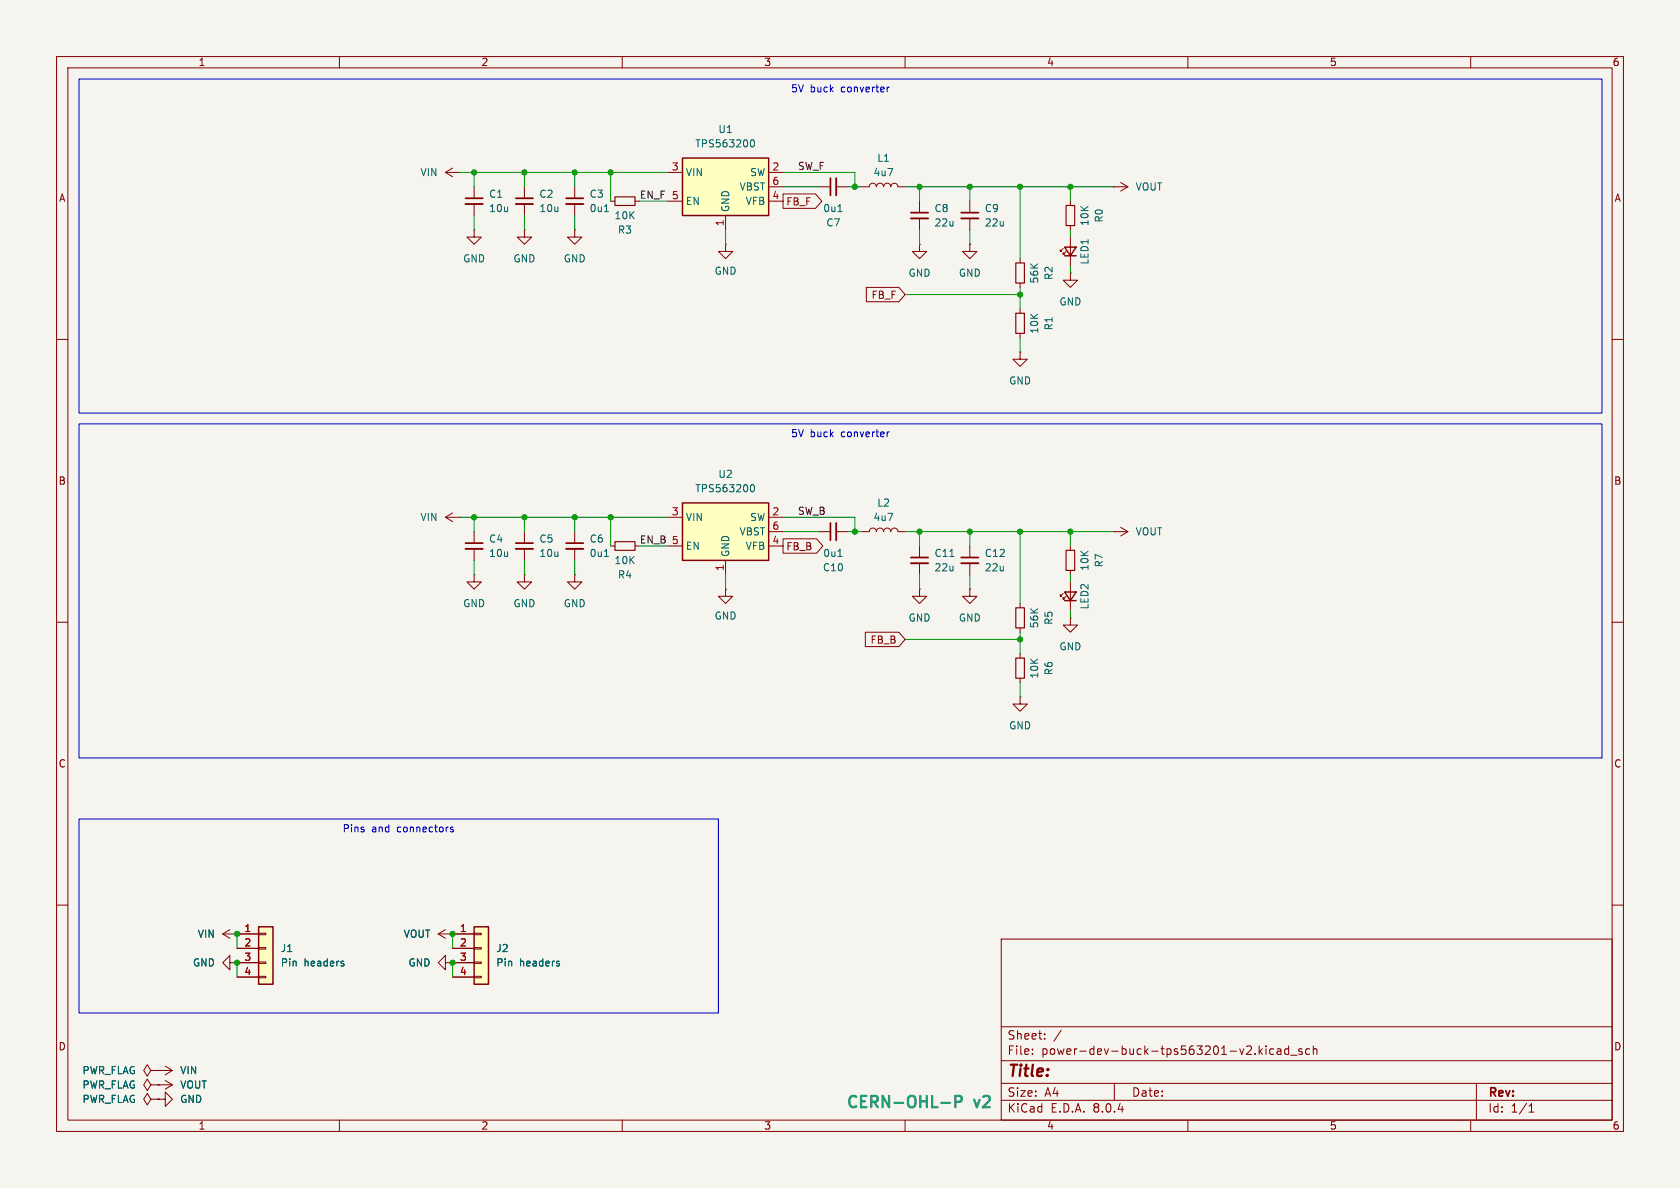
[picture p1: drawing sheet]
<svg xmlns="http://www.w3.org/2000/svg" width="297mm" height="210mm" viewBox="0 0 297 210" stroke-linecap="round" stroke-linejoin="round" font-family="sans-serif">
<path d="M0 0h297v210h-297z" fill="#f5f4ef" stroke="#f5f4ef" stroke-width=".18"/>
<g fill="none" stroke="#840000" stroke-width=".18">
<path d="M10 10h277v190h-277zM12 12h273v186h-273zM60 10v2M110 10v2M160 10v2M210 10v2M260 10v2M107.9 35.6h.8M112.3 35.6h.7M10 60h2M285 60h2M189.2 96.5v.8"/>
<path d="M10 110h2M128.3 104.1v1.3h1.2l-1.2 1.3-1.3-1.3h1.3M128.3 104.1h.1M188 104.9l-.5 .5v-.2v.2h.2M188.5 105.4l-.5 .5v-.2v.2h.2M189.2 109.2v1.3h1.3l-1.3 1.3-1.2-1.3h1.2M189.2 109.2h.1M189.2 100.8v.8M189.2 102.9v5.1M285 110h2M10 160h2M285 160h2"/>
<path d="M39.4 165.1h2.5M39.4 165.1l1.2 .8M40.6 164.3l-1.2 .8M41.9 165.1h.1M77.5 165.1h2.5M77.5 165.1l1.2 .8M78.7 164.3l-1.2 .8M80 165.1h.1M177 166h108v32h-108zM27.9 191.8h.1M27.9 191.8h2.6M29.2 191l1.3 .8"/>
<path d="M30.5 191.8l-1.3 .7M60 198v2M110 198v2M160 198v2M177 194.5h108M177 191.5h108M177 187.5h108M177 181.5h108M182.5 186.3v.1M182.5 185.5v.1M184.7 183.6v.1M184.7 182.8v.1"/>
<path d="M187.6 182.1l-1.3 2M197 191.5v3M210 198v2M222.7 185.8l.5 .6M223.2 185.4l-.6 .6M223.8 184.9v.1M223.8 185.4v1M225.2 185.5l-.5-.1-.2 .3v.4l.1 .2h.6M225.8 185.5h.6l.1 .9M226.5 185.8h-.5a.29 .29 0 0 0-.3 .3 .29 .29 0 0 0 .3 .3l.5-.1M227.8 185.5l-.4-.1-.3 .3v.4l.1 .2h.6M227.8 184.9v1.5"/>
<path d="M228.2 186.5h1.1M230.2 185.5l-.4-.1-.2 .2 .1 .2 .5 .2v.3h-.6M231.5 185.5l-.4-.1-.3 .3v.4l.2 .2h.5M232.2 185.5l.2-.1 .3 .1 .1 .9M232.2 184.9v1.5M260 198v2M261 191.5v6.5M270.3 196.6h.9M270.3 195.5l.4-.4v1.5"/>
</g>
<path d="M108.7 34.8h3.6v1.5h-3.6zM188.5 97.3h1.5v3.5h-1.5z" fill="none" stroke="#840000" stroke-width=".2"/>
<path d="M188.2 104.6h2l-1 1.6zM188.2 106.2h2" fill="none" stroke="#840000" stroke-width=".25"/>
<path d="M45.7 163.8h2.6v10.2h-2.6z" fill="#ffffc2"/>
<path d="M41.9 165.1h3.8M41.9 167.6h3.8M41.9 170.2h3.8M41.9 172.7h3.8M45.7 172.6h1.3v.2h-1.3zM45.7 170.1h1.3v.2h-1.3zM45.7 167.5h1.3v.3h-1.3zM45.7 165h1.3v.2h-1.3zM78.7 170.2v1.3l-1.2-1.3 1.2-1.3v1.3h1.3M80 170.2h.1" fill="none" stroke="#840000" stroke-width=".18"/>
<path d="M45.7 163.8h2.6v10.2h-2.6z" fill="none" stroke="#840000" stroke-width=".25"/>
<path d="M60.6 170.3l.2 .2-.2 .3M60.6 169.9l.2 .1" fill="none" stroke="#006464" stroke-width=".18"/>
<path d="M83.8 163.8h2.6v10.2h-2.6z" fill="#ffffc2"/>
<g fill="none" stroke="#840000" stroke-width=".18">
<path d="M78.7 30.5l1.3 .7M78.7 30.5h2.6M80 29.7l-1.3 .8M81.3 30.5h.1M83.8 33v2.1M83.8 36.1v2M92.7 33v2.1M92.7 36.1v2M101.6 33v2.1M101.6 36.1v2M144.8 33h2M147.8 33h2.1"/>
<path d="M152.4 33h1.3a.64 .64 0 0 1 .6-.6 .64 .64 0 0 1 .6 .6 .64 .64 0 0 1 .7-.6 .64 .64 0 0 1 .6 .6 .64 .64 0 0 1 .6-.6 .64 .64 0 0 1 .7 .6 .64 .64 0 0 1 .6-.6 .64 .64 0 0 1 .6 .6h1.3M162.6 35.6v2M162.6 38.6v2M171.4 35.6v2M171.4 38.6v2M189.2 35.6v.7M189.2 39.9v.7M196.8 33h.1M196.8 33h2.6M198.1 32.3l1.3 .7M199.4 33l-1.3 .8M83.8 40.6v1.3h1.3l-1.3 1.3-1.3-1.3h1.3"/>
<path d="M83.8 40.6h.1M92.7 40.6v1.3h1.3l-1.3 1.3-1.3-1.3h1.3M92.7 40.6h.1M101.6 40.6v1.3h1.3l-1.3 1.3-1.3-1.3h1.3M101.6 40.6h.1M180.3 45.7v.8M180.3 50v.8M180.3 54.6v.8M180.3 58.9v.8M188 43.9l-.5 .6v-.3v.3h.2M188.5 44.5l-.5 .5v-.3v.3h.2M189.2 48.3v1.2h1.3l-1.3 1.3-1.2-1.3h1.2"/>
<path d="M189.2 48.3h.1M189.2 41.9v5.1M180.3 62.2v1.3h1.3l-1.3 1.3-1.2-1.3h1.2M180.3 62.2h.1M78.7 91.4l1.3 .8M78.7 91.4h2.6M80 90.7l-1.3 .7M81.3 91.4h.1M83.8 94v2M83.8 97v2.1M92.7 94v2M92.7 97v2.1"/>
<path d="M101.6 94v2M101.6 97v2.1M107.9 96.5h.8M112.3 96.5h.7M144.8 94h2M147.8 94h2.1M152.4 94h1.3a.64 .64 0 0 1 .6-.7 .64 .64 0 0 1 .6 .7 .64 .64 0 0 1 .7-.7 .64 .64 0 0 1 .6 .7 .64 .64 0 0 1 .6-.7 .64 .64 0 0 1 .7 .7 .64 .64 0 0 1 .6-.7 .64 .64 0 0 1 .6 .7h1.3M162.6 96.5v2.1M162.6 99.6v2M171.4 96.5v2.1M171.4 99.6v2M196.8 94h.1"/>
<path d="M196.8 94h2.6M198.1 93.2l1.3 .8M199.4 94l-1.3 .7M83.8 101.6v1.3h1.3l-1.3 1.2-1.3-1.2h1.3M83.8 101.6h.1M92.7 101.6v1.3h1.3l-1.3 1.2-1.3-1.2h1.3M92.7 101.6h.1M101.6 101.6v1.3h1.3l-1.3 1.2-1.3-1.2h1.3M101.6 101.6h.1M162.6 104.1v1.3h1.2l-1.2 1.3-1.3-1.3h1.3M162.6 104.1h.1M171.4 104.1v1.3h1.3l-1.3 1.3-1.2-1.3h1.2"/>
<path d="M171.4 104.1h.1M180.3 106.7v.7M180.3 111v.8M180.3 115.6v.7M180.3 119.9v.8M180.3 123.2v1.3h1.3l-1.3 1.2-1.2-1.2h1.2M180.3 123.2h.1M40.6 170.2v1.3l-1.2-1.3 1.2-1.3v1.3h1.3M41.9 170.2h.1M80 165.1h3.8M80 167.6h3.8M80 170.2h3.8"/>
<path d="M80 172.7h3.8M83.8 172.6h1.3v.2h-1.3zM83.8 170.1h1.3v.2h-1.3zM83.8 167.5h1.3v.3h-1.3zM83.8 165h1.3v.2h-1.3zM26.7 194.3l-.7-1-.6 1 .6 1 .7-1h1.2M26.7 189.2l-.7-1-.6 1 .6 1 .7-1h1.2M26.7 191.8l-.7-1-.6 1 .6 1 .7-1h1.2M27.9 194.3h.1M27.9 189.2h.1M27.9 191.8h.1M27.9 194.3h1.3v-1.3l1.3 1.3-1.3 1.3v-1.3"/>
<path d="M27.9 189.2h2.6M29.2 188.5l1.3 .7M30.5 189.2l-1.3 .8"/>
</g>
<path d="M188.2 43.7h2l-1 1.5zM188.2 45.2h2M83.8 163.8h2.6v10.2h-2.6z" fill="none" stroke="#840000" stroke-width=".25"/>
<path d="M106.9 37.4h.7M148.1 37.4h.8M106.9 98.4h.7M148.1 98.4h.8M167.9 98.4h.8M98.7 170.3l.2 .2-.2 .3M98.7 169.9l.2 .1" fill="none" stroke="#006464" stroke-width=".18"/>
<path d="M188.5 36.3h1.5v3.6h-1.5zM179.6 46.5h1.5v3.5h-1.5zM179.6 55.4h1.5v3.5h-1.5zM108.7 95.8h3.6v1.5h-3.6zM179.6 107.4h1.5v3.6h-1.5zM179.6 116.3h1.5v3.6h-1.5z" fill="none" stroke="#840000" stroke-width=".2"/>
<path d="M82.3 36.1h3M91.2 36.1h3M100.1 36.1h3M147.8 31.5v3M161 38.6h3.1M169.9 38.6h3.1M82.3 97h3M91.2 97h3M100.1 97h3M147.8 92.5v3M161 99.6h3.1M169.9 99.6h3.1" fill="none" stroke="#840000" stroke-width=".33"/>
<path d="M82.3 35.1h3M91.2 35.1h3M100.1 35.1h3M146.8 31.5v3M161 37.6h3.1M169.9 37.6h3.1M82.3 96h3M91.2 96h3M100.1 96h3M146.8 92.5v3M161 98.6h3.1M169.9 98.6h3.1" fill="none" stroke="#840000" stroke-width=".3"/>
<path d="M120.6 27.9h15.3v10.2h-15.3z" fill="#ffffc2"/>
<path d="M120.6 27.9h15.3v10.2h-15.3z" fill="none" stroke="#840000" stroke-width=".25"/>
<path d="M118.1 30.5h2.5M118.1 35.6h2.5M128.3 38.1v2.5M135.9 30.5h2.5M135.9 35.6h2.5M135.9 33h2.5" fill="none" stroke="#840000" stroke-width=".18"/>
<path d="M132.7 25.2l.1-.4 .2-.1a.68 .68 0 0 1 .4 .6 .68 .68 0 0 1-.4 .7l-.2-.1-.1-.4" fill="none" stroke="#006464" stroke-width=".18"/>
<path d="M120.6 88.9h15.3v10.2h-15.3z" fill="#ffffc2"/>
<path d="M120.6 88.9h15.3v10.2h-15.3z" fill="none" stroke="#840000" stroke-width=".25"/>
<g fill="none" stroke="#840000" stroke-width=".18">
<path d="M138.4 34.3h5.8l1.1 1.3-1.1 1.2h-5.8zM128.3 43.2v1.3h1.2l-1.2 1.2-1.3-1.2h1.3M128.3 43.2h.1M153.2 50.8h5.7l1.1 1.3-1.1 1.2h-5.7zM162.6 43.2v1.3h1.2l-1.2 1.2-1.3-1.2h1.3M162.6 43.2h.1M171.4 43.2v1.3h1.3l-1.3 1.2-1.2-1.2h1.2M171.4 43.2h.1M118.1 91.4h2.5M118.1 96.5h2.5M128.3 99.1v2.5M135.9 91.4h2.5"/>
<path d="M135.9 96.5h2.5M135.9 94h2.5M138.4 95.2h6l1.1 1.3-1.1 1.3h-6zM153 111.8h5.9l1.1 1.2-1.1 1.3h-5.9zM41.9 165.1h.1M41.9 170.2h.1M41.9 165.1h3.8M41.9 167.6h3.8M41.9 170.2h3.8M41.9 172.7h3.8M80 170.2h.1M80 165.1h.1"/>
<path d="M80 165.1h3.8M80 167.6h3.8M80 170.2h3.8M80 172.7h3.8M27.9 191.8h.1M27.9 194.3h.1M27.9 189.2h.1"/>
</g>
<path d="M132.7 86.2l.1-.4 .2-.1a.68 .68 0 0 1 .4 .6 .68 .68 0 0 1-.4 .6l-.2-.1-.1-.3M60.6 170.3l.2 .2-.2 .3M60.6 169.9l.2 .1M98.7 170.3l.2 .2-.2 .3M98.7 169.9l.2 .1" fill="none" stroke="#006464" stroke-width=".18"/>
<path d="M166.4 195h1.5M168.9 194.8h.8a.54 .54 0 0 0 .4-.5 .54 .54 0 0 0-.4-.6h-.8v2" fill="none" stroke="#0099b0" stroke-width=".4"/>
<path d="M14 14h269.2v59h-269.2zM156.8 15.4v.8M157.2 15.4l-.4 .2M14 74.9h269.2v59.1h-269.2zM156.8 76.4v.8M157.2 76.4l-.4 .2M14 144.8h113v34.3h-113zM80.1 146.3l-.3-.1-.2 .2 .1 .2 .4 .1v.3h-.5" fill="none" stroke="#0000c2" stroke-width=".18"/>
<g fill="none" stroke="#009600" stroke-width=".18">
<path d="M81.3 30.5h36.8M83.8 30.5v2.5M83.8 38.1v2.5M92.7 30.5v2.5M92.7 38.1v2.5M101.6 30.5v2.5M101.6 38.1v2.5M107.9 30.5v5.1M113 35.6h5.1M138.4 33h6.4M138.4 30.5h12.7v2.5M149.9 33h2.5"/>
<path d="M160 33h36.8M162.6 33v2.6M171.4 33v2.6M180.3 33v12.7M189.2 33v2.6M128.3 40.6v2.6M160 52.1h20.3M162.6 40.6v2.6M171.4 40.6v2.6M180.3 50.8v3.8M180.3 59.7v2.5M189.2 40.6v1.3"/>
<path d="M189.2 47v1.3M81.3 91.4h36.8M83.8 91.4v2.6M83.8 99.1v2.5M92.7 91.4v2.6M92.7 99.1v2.5M101.6 91.4v2.6M101.6 99.1v2.5M107.9 91.4v5.1M113 96.5h5.1M138.4 91.4h12.7v2.6M138.4 94h6.4"/>
<path d="M149.9 94h2.5M160 94h36.8M162.6 94v2.5M171.4 94v2.5M180.3 94v12.7M189.2 94v2.5M128.3 101.6v2.5M160 113h20.3M162.6 101.6v2.5M171.4 101.6v2.5M180.3 111.8v3.8M189.2 101.6v1.3"/>
<path d="M189.2 108v1.2M180.3 120.7v2.5M41.9 165.1v2.5M41.9 170.2v2.5M80 165.1v2.5M80 170.2v2.5"/>
</g>
<g fill="#009600" stroke="#009600" stroke-width=".18">
<circle cx="171.4" cy="33" r=".46"/>
<circle cx="180.3" cy="33" r=".46"/>
<circle cx="162.6" cy="33" r=".46"/>
<circle cx="189.2" cy="33" r=".46"/>
<circle cx="180.3" cy="52.1" r=".46"/>
<circle cx="107.9" cy="91.4" r=".46"/>
<circle cx="151.1" cy="94" r=".46"/>
<circle cx="101.6" cy="30.5" r=".46"/>
<circle cx="83.8" cy="30.5" r=".46"/>
<circle cx="92.7" cy="30.5" r=".46"/>
<circle cx="92.7" cy="91.4" r=".46"/>
<circle cx="107.9" cy="30.5" r=".46"/>
<circle cx="171.4" cy="94" r=".46"/>
<circle cx="162.6" cy="94" r=".46"/>
<circle cx="180.3" cy="94" r=".46"/>
<circle cx="189.2" cy="94" r=".46"/>
<circle cx="180.3" cy="113" r=".46"/>
<circle cx="80" cy="165.1" r=".46"/>
<circle cx="83.8" cy="91.4" r=".46"/>
<circle cx="41.9" cy="165.1" r=".46"/>
<circle cx="41.9" cy="170.2" r=".46"/>
<circle cx="101.6" cy="91.4" r=".46"/>
<circle cx="80" cy="170.2" r=".46"/>
<circle cx="151.1" cy="33" r=".46"/>
</g>
<text font-size="2.8" fill="#840000" x="178" y="190.9">Title:</text>
<g font-size="2.8" fill="#0099b0">
<text x="149.4" y="196.4">CERN-OHL-P</text>
<text x="172.3" y="196.4">v2</text>
</g>
<g font-size="2.1" fill="#840000">
<text x="178" y="184">Sheet:</text>
<text x="178" y="186.7">File:</text>
<text x="184.1" y="186.7">power-dev-buck-tps563201-v2.kicad_sch</text>
<text x="178" y="196.9">KiCad</text>
<text x="178" y="194.1">Size:</text>
<text x="184.7" y="194.1">A4</text>
<text x="185.7" y="196.9">E.D.A.</text>
<text x="193.3" y="196.9">8.0.4</text>
<text x="200" y="194.1">Date:</text>
<text x="263" y="194.3">Rev:</text>
<text x="263" y="196.9">Id:</text>
<text x="267.1" y="196.9">1/1</text>
</g>
<g font-size="1.8" fill="#840000">
<text x="35" y="11.9">1</text>
<text x="85" y="11.9">2</text>
<text x="135" y="11.9">3</text>
<text x="185" y="11.9">4</text>
<text x="235" y="11.9">5</text>
<text x="285" y="11.9">6</text>
<text x="10.3" y="35.9">A</text>
<text x="285.3" y="35.9">A</text>
<text x="138.9" y="36.5">FB_F</text>
<text x="154" y="53">FB_F</text>
<text x="10.3" y="85.9">B</text>
<text x="285.3" y="85.9">B</text>
<text x="138.9" y="97.5">FB_B</text>
<text x="153.8" y="114">FB_B</text>
<text x="10.3" y="135.9">C</text>
<text x="285.3" y="135.9">C</text>
<text x="10.3" y="185.9">D</text>
<text x="285.3" y="185.9">D</text>
<text x="35" y="199.9">1</text>
<text x="85" y="199.9">2</text>
<text x="135" y="199.9">3</text>
<text x="185" y="199.9">4</text>
<text x="235" y="199.9">5</text>
<text x="285" y="199.9">6</text>
</g>
<g font-size="1.8" fill="#0000c2">
<text x="139.7" y="16.6">5V</text>
<text x="143.2" y="16.6">buck</text>
<text x="148.8" y="16.6">converter</text>
<text x="139.7" y="77.6">5V</text>
<text x="143.2" y="77.6">buck</text>
<text x="148.8" y="77.6">converter</text>
<text x="60.5" y="147.5">Pins</text>
<text x="65.7" y="147.5">and</text>
<text x="70.3" y="147.5">connectors</text>
</g>
<g font-size="1.8" fill="#006464">
<text x="126.9" y="23.7">U1</text>
<text x="122.8" y="26.3">TPS563200</text>
<text x="155" y="28.8">L1</text>
<text x="74.2" y="31.3">VIN</text>
<text x="86.4" y="35.2">C1</text>
<text x="95.3" y="35.2">C2</text>
<text x="104.1" y="35.2">C3</text>
<text x="121.2" y="31.3">VIN</text>
<text x="130.6" y="33.9">VBST</text>
<text x="132.5" y="31.3">SW</text>
<text x="154.3" y="31.3">4u7</text>
<text x="200.7" y="33.9">VOUT</text>
<text x="86.4" y="37.7">10u</text>
<text x="95.3" y="37.7">10u</text>
<text x="104.1" y="37.7">0u1</text>
<text x="108.5" y="39">10K</text>
<text x="109.1" y="41.5">R3</text>
<text x="121.2" y="36.4">EN</text>
<text x="129.1" y="37.6" transform="rotate(-90 129.1 37.6)">GND</text>
<text x="131.7" y="36.4">VFB</text>
<text x="145.4" y="37.7">0u1</text>
<text x="146" y="40.2">C7</text>
<text x="165.1" y="37.7">C8</text>
<text x="165.1" y="40.2">22u</text>
<text x="174" y="37.7">C9</text>
<text x="174" y="40.2">22u</text>
<text x="192.6" y="40" transform="rotate(-90 192.6 40)">10K</text>
<text x="195.2" y="39.4" transform="rotate(-90 195.2 39.4)">R0</text>
<text x="81.8" y="46.6">GND</text>
<text x="90.7" y="46.6">GND</text>
<text x="99.6" y="46.6">GND</text>
<text x="192.6" y="46.9" transform="rotate(-90 192.6 46.9)">LED1</text>
<text x="126.2" y="48.8">GND</text>
<text x="160.5" y="49.1">GND</text>
<text x="169.4" y="49.1">GND</text>
<text x="183.7" y="50.2" transform="rotate(-90 183.7 50.2)">56K</text>
<text x="186.3" y="49.6" transform="rotate(-90 186.3 49.6)">R2</text>
<text x="183.7" y="59.1" transform="rotate(-90 183.7 59.1)">10K</text>
<text x="186.3" y="58.5" transform="rotate(-90 186.3 58.5)">R1</text>
<text x="187.2" y="54.2">GND</text>
<text x="178.3" y="68.2">GND</text>
<text x="122.8" y="87.2">TPS563200</text>
<text x="126.9" y="84.7">U2</text>
<text x="155" y="89.8">L2</text>
<text x="74.2" y="92.3">VIN</text>
<text x="121.2" y="92.3">VIN</text>
<text x="130.6" y="94.8">VBST</text>
<text x="132.5" y="92.3">SW</text>
<text x="154.3" y="92.3">4u7</text>
<text x="200.7" y="94.8">VOUT</text>
<text x="86.4" y="96.1">C4</text>
<text x="86.4" y="98.7">10u</text>
<text x="95.3" y="96.1">C5</text>
<text x="95.3" y="98.7">10u</text>
<text x="104.1" y="96.1">C6</text>
<text x="104.1" y="98.7">0u1</text>
<text x="108.5" y="99.9">10K</text>
<text x="121.2" y="97.4">EN</text>
<text x="129.1" y="98.6" transform="rotate(-90 129.1 98.6)">GND</text>
<text x="131.7" y="97.4">VFB</text>
<text x="145.4" y="101.2">C10</text>
<text x="145.4" y="98.7">0u1</text>
<text x="165.1" y="98.7">C11</text>
<text x="165.1" y="101.2">22u</text>
<text x="174" y="98.7">C12</text>
<text x="174" y="101.2">22u</text>
<text x="192.6" y="101" transform="rotate(-90 192.6 101)">10K</text>
<text x="195.2" y="100.4" transform="rotate(-90 195.2 100.4)">R7</text>
<text x="81.8" y="107.5">GND</text>
<text x="90.7" y="107.5">GND</text>
<text x="99.6" y="107.5">GND</text>
<text x="109.1" y="102.5">R4</text>
<text x="192.6" y="107.8" transform="rotate(-90 192.6 107.8)">LED2</text>
<text x="126.2" y="109.7">GND</text>
<text x="160.5" y="110.1">GND</text>
<text x="169.4" y="110.1">GND</text>
<text x="183.7" y="111.2" transform="rotate(-90 183.7 111.2)">56K</text>
<text x="186.3" y="110.6" transform="rotate(-90 186.3 110.6)">R5</text>
<text x="186.3" y="119.5" transform="rotate(-90 186.3 119.5)">R6</text>
<text x="187.2" y="115.2">GND</text>
<text x="183.7" y="120.1" transform="rotate(-90 183.7 120.1)">10K</text>
<text x="178.3" y="129.1">GND</text>
<text x="34.9" y="166">VIN</text>
<text x="71.3" y="166">VOUT</text>
<text x="34" y="171">GND</text>
<text x="49.5" y="168.5">J1</text>
<text x="49.5" y="171">Pin</text>
<text x="53.7" y="171">headers</text>
<text x="72.1" y="171">GND</text>
<text x="87.6" y="168.5">J2</text>
<text x="87.6" y="171">Pin</text>
<text x="91.8" y="171">headers</text>
<text x="14.5" y="190.1">PWR_FLAG</text>
<text x="31.8" y="190.1">VIN</text>
<text x="14.5" y="195.2">PWR_FLAG</text>
<text x="14.5" y="192.6">PWR_FLAG</text>
<text x="31.8" y="195.2">GND</text>
<text x="31.8" y="192.6">VOUT</text>
</g>
<g font-size="1.8" fill="#0f0f0f">
<text x="113" y="35.2">EN_F 5</text>
<text x="141" y="30.1">SW_F</text>
<text x="141" y="91.1">SW_B</text>
<text x="113" y="96.2">EN_B 5</text>
</g>
<g font-size="1.8" fill="#a90000">
<text x="118.7" y="30.2">3</text>
<text x="136.5" y="30.2">2</text>
<text x="136.5" y="35.3">4</text>
<text x="136.5" y="32.8">6</text>
<text x="128" y="40.1" transform="rotate(-90 128 40.1)">1</text>
<text x="118.7" y="91.2">3</text>
<text x="136.5" y="91.2">2</text>
<text x="136.5" y="93.7">6</text>
<text x="128" y="101" transform="rotate(-90 128 101)">1</text>
<text x="136.5" y="96.3">4</text>
<text x="43.1" y="164.8">1</text>
<text x="43.1" y="167.4">2</text>
<text x="81.2" y="164.8">1</text>
<text x="81.2" y="167.4">2</text>
<text x="43.1" y="169.9">3</text>
<text x="43.1" y="172.5">4</text>
<text x="81.2" y="169.9">3</text>
<text x="81.2" y="172.5">4</text>
</g>
</svg>
